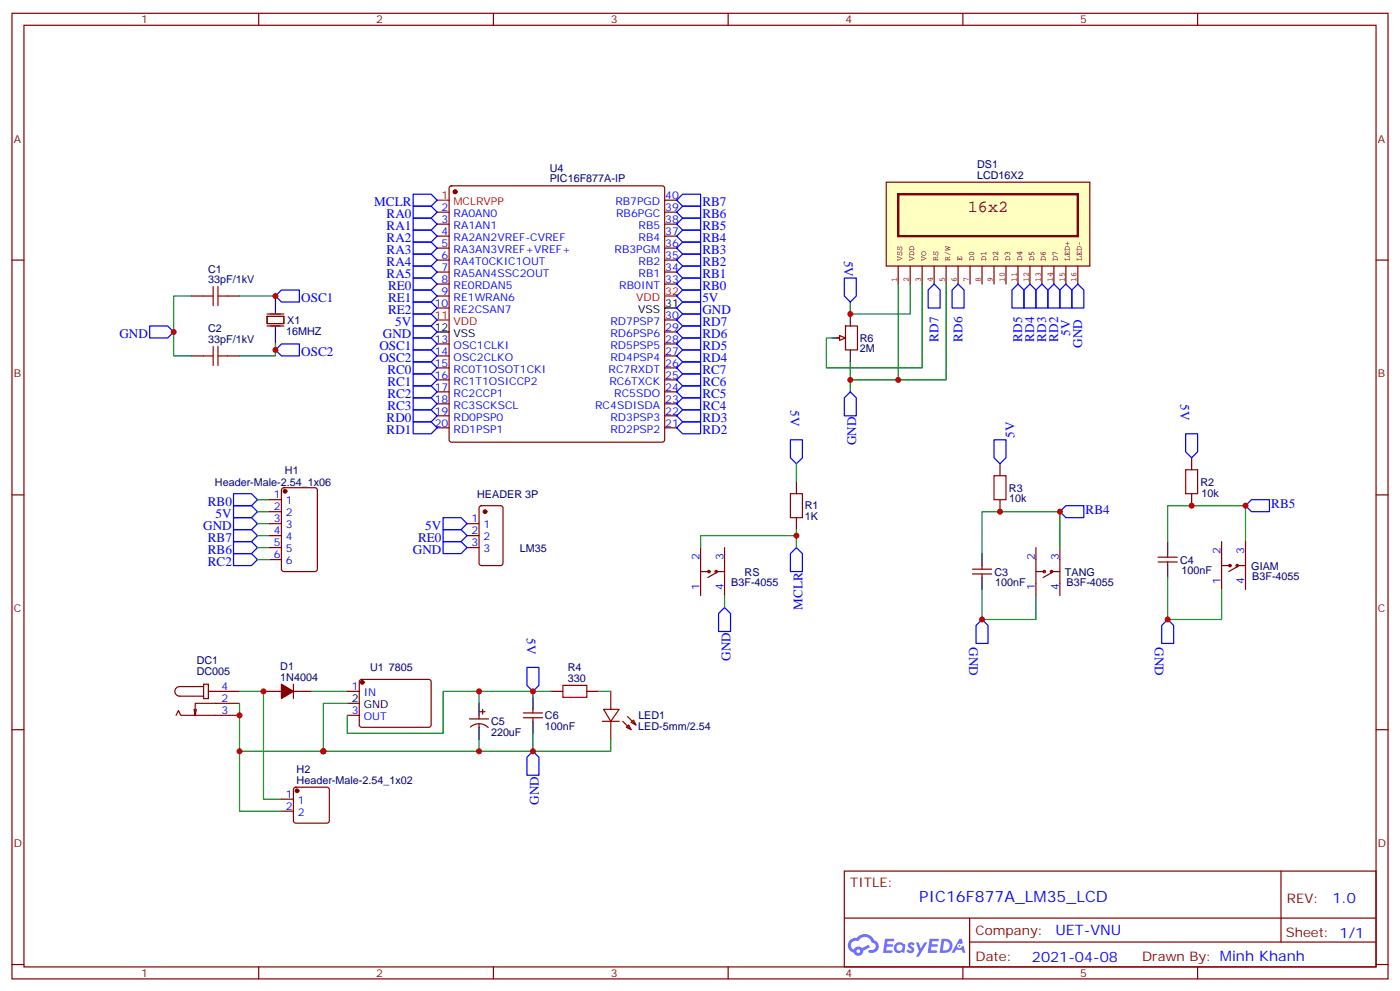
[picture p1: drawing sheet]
<svg xmlns="http://www.w3.org/2000/svg" width="412mm" height="292mm" viewBox="0 0 412 292" stroke-linecap="round" stroke-linejoin="round" font-family="sans-serif">
<g fill="none" stroke="#870000" stroke-width=".35">
<path d="M3.5 3.9h405.4v284.4h-405.4zM7.1 7.4h398.2v277.3h-398.2zM76.2 3.9v3.5M145.3 3.9v3.5M214.5 3.9v3.5M283.6 3.9v3.5M352.8 3.9v3.5M3.5 76.6h3.6M405.3 76.6h3.6M3.5 145.7h3.6M405.3 145.7h3.6M3.5 214.9h3.6"/>
<path d="M405.3 214.9h3.6M248.7 256.5h156.6v28.2h-156.6zM377.3 256.5v20.9M248.7 270.4h156.5M285.6 277.4h119.6M285.6 270.4v14.1M3.5 284h3.6M76.2 284.7v3.6M145.3 284.7v3.6M214.5 284.7v3.6M283.6 284.7v3.6M352.8 284.7v3.6"/>
<path d="M405.3 284h3.6"/>
</g>
<g fill="#5487ff">
<path d="M267.7 277.7a1.22 1.22 0 0 1 1.7 .2l-.4 .6a.47 .47 0 0 0-.3-.4 .47 .47 0 0 0-.5 .2l.1 .2a1.14 1.14 0 0 1 .8 1.8 1.14 1.14 0 0 1-1.9 0l-.2-.2 .5-.6 .7 .5a.29 .29 0 0 0 .3-.3 .29 .29 0 0 0-.2-.3 1.04 1.04 0 0 1-.6-1.7z"/>
<path d="M260.7 276.4h2.4l.3 .2-.2 .5-1.8 .1-.1 .8h1.5l.3 .4-.3 .4h-1.6l-.2 1.1h1.7l.2 .3-.2 .3-2.6 .1z"/>
<path d="M273.8 276.4h2.4l.3 .2-.1 .5-1.8 .1-.2 .8h1.6l.3 .4-.4 .4h-1.6l-.1 1.1h1.7l.2 .3-.2 .3-2.6 .1z"/>
<path d="M282.6 276.4h.7l.3 1.3-.6 .3a.69 .69 0 0 0-1 .3 .69 .69 0 0 0 .4 .9 .69 .69 0 0 0 .9-.6l.5-.2 .6 2.2h-.8l-.2-.9h-1.8l-.5 .9h-.8z"/>
<path d="M269.8 277.5h.8l.6 1.8 1.1-1.8h.9l-2.6 4.2h-.8l.9-1.5z"/>
<path d="M277.4 276.4l-.6 4.2h1.3a2.11 2.11 0 0 0 2.5-2.1 2.11 2.11 0 0 0-2.5-2.1zM278.1 277.2a1.39 1.39 0 0 1 1.7 1.4 1.39 1.39 0 0 1-1.8 1.3h-.3z"/>
<path d="M263.7 278.1a1.54 1.54 0 0 0-.1 2.1 1.54 1.54 0 0 0 2.2 .1l.6 .3 .3-2.3-.2-.3h-.4a1.49 1.49 0 0 0-2.4 .1zM264 279.1a.94 .94 0 0 1 1.8 0 .94 .94 0 0 1-1.8 0z"/>
<path d="M250.4 276.8a2.18 2.18 0 0 0 1.1 3.7 1.44 1.44 0 0 0 1.6 .9 1.44 1.44 0 0 0 1.2-1.4l2-1-.5-.8-1.9 1a1.47 1.47 0 0 0-2.4 .4 1.39 1.39 0 0 1-.7-1.9 1.39 1.39 0 0 1 2-.5 2.12 2.12 0 0 1 2.2-1.3 2.12 2.12 0 0 1 1.9 1.7 1.14 1.14 0 0 1 1.1 1.4 1.14 1.14 0 0 1-1.7 .7 .43 .43 0 0 0-.5 .4 .43 .43 0 0 0 .4 .5 1.98 1.98 0 0 0 2.5-1.2 1.98 1.98 0 0 0-1.2-2.6 3.1 3.1 0 0 0-5.3-.6l-.9 .1zM252.3 280.1a.55 .55 0 0 1 1.1 0 .55 .55 0 0 1-1.1 0z"/>
<circle cx="282.6" cy="278.5" r=".26"/>
</g>
<path d="M261.1 53.7h59.9v24.7h-59.9z" fill="#ffffc2" stroke="#850000" stroke-width=".35"/>
<path d="M264.6 57.2h52.9v12.3h-52.9z" fill="none" stroke="#850000" stroke-width=".71"/>
<g fill="none" stroke="#850000" stroke-width=".35">
<path d="M264.6 78.4v5.2M268.1 78.4v5.2M271.6 78.4v5.2M275.2 78.4v5.2M278.7 78.4v5.2M282.2 78.4v5.2M285.8 78.4v5.2M289.3 78.4v5.2M292.8 78.4v5.2M296.3 78.4v5.2M299.9 78.4v5.2M303.4 78.4v5.2"/>
<path d="M306.9 78.4v5.2M310.4 78.4v5.2M314 78.4v5.2M317.5 78.4v5.2"/>
</g>
<g fill="none" stroke="#008700" stroke-width=".35">
<path d="M56.4 87.2h-5.2v17.6h5.2M70.6 87.2h10.5M278.7 83.6v28.3h-28.2v-5.3M81.1 101.3v3.5h-10.5M234.6 136.6v5.3M75.8 147.1h3.6M75.8 150.7h3.6M75.8 154.2h3.6M75.8 157.7h3.6M234.6 156v5.3M344 159.5v-10.6h22.9v10.6M75.8 161.3h3.6"/>
<path d="M289.3 173.6v8.8h15.9v-7M312.2 161.3v-10.6h-22.9v12.3M344 170.1v12.3h15.8v-8.8M70.6 207.1v14.1h24.6M70.6 203.6h7v31.7h5.3M91.7 203.6h10.6M102.3 207.1h-7.1v14.1M157 215.9v5.3M157 203.6h-26.5v12.3h-28.2v-5.3M162.3 203.6h-5.3v1.8M176.4 203.6h3.5M179.9 217.7v3.5h-84.7"/>
</g>
<g fill="#870000" stroke="#870000" stroke-width=".35">
<path d="M82.9 201.5l3.5 2.1-3.5 2.1z"/>
<circle cx="134.1" cy="56.5" r=".53"/>
<circle cx="106.7" cy="200.9" r=".53"/>
</g>
<g fill="none" stroke="#870000" stroke-width=".35">
<path d="M132.5 54.9l.5-.2h62.1l.5 .2 .2 .5v74.1l-.2 .5-.5 .2h-62.1l-.5-.2-.2-.5v-74.1zM195.8 58.9h3.5M128.8 62.5h3.5M128.8 66h3.5M128.8 69.5h3.5M128.8 73.1h3.5M128.8 76.6h3.5M195.8 62.5h3.5M195.8 66h3.5M195.8 69.5h3.5M195.8 73.1h3.5M195.8 76.6h3.5"/>
<path d="M56.4 87.2h3.6M67 87.2h3.6M78.7 93.2h4.9v2.1h-4.9zM78.7 96h4.9M78.7 92.5h4.9M128.8 80.1h3.5M128.8 83.6h3.5M128.8 87.2h3.5M128.8 90.7h3.5M195.8 80.1h3.5M195.8 83.6h3.5M195.8 97.8h3.5"/>
<path d="M195.8 94.2h3.5M246.6 99.5h1.8M249.1 96h3.5v7h-3.5zM56.4 104.8h3.6M67 104.8h3.6M128.8 101.3h3.5M128.8 104.8h3.5M128.8 108.3h3.5M128.8 111.9h3.5M128.8 115.4h3.5M128.8 118.9h3.5M195.8 101.3h3.5"/>
<path d="M195.8 104.8h3.5M195.8 108.3h3.5M195.8 111.9h3.5M195.8 115.4h3.5M195.8 118.9h3.5M128.8 122.4h3.5M128.8 126h3.5M195.8 122.4h3.5M195.8 126h3.5M294.6 136.6v3.5M351 134.8v3.5M234.6 141.9v3.5"/>
<path d="M234.6 152.4v3.6M294.6 147.1v3.6M351 145.4v3.5M359.8 159.5v14.1M366.9 159.5v14.1M286.5 169h5.6M286.5 167.6h5.6M289.3 166.5v1.1M289.3 169v1.1M305.2 161.3v14.1M305.2 168.3h2.4M309.7 168.7l-2.4 1.4"/>
<path d="M309.7 168.3h2.5M312.2 161.3v14.1M341.1 165.5h5.7M341.1 164.1h5.7M344 163v1.1M344 165.5v1M359.8 166.5h2.5M364.4 166.9l-2.5 1.4M364.4 166.5h2.5M51.9 210.6l.7-1.4 .7 1.4h17.3M57.9 208.9l-.4 1.7M60 201.5h1.4v4.2h-1.4z"/>
<path d="M60 202.2h-7.1a1.41 1.41 0 0 0-1.4 1.4 1.41 1.41 0 0 0 1.4 1.4h7.1M61.4 203.6h9.2M70.6 207.1h-13.1v3.5l-.4-1.7M77.6 203.6h5.3M86.4 203.6h5.3M86.4 201.5v4.2M102.3 203.6h3.5M102.3 210.6h3.5M106.1 200.3l.4-.2h20.1l.4 .7-.1 12.9-.6 .5-20-.1-.5-.6v-12.7zM154.2 209.9h5.6M154.2 211.3h5.6M157 208.9v1"/>
<path d="M157 211.3v1.1M162.3 203.6h3.5M172.9 203.6h3.5M177.4 212.4h5M177.8 208.9h4.6l-2.5 3.5zM179.9 203.6v5.3M179.9 212.4v5.3M183.4 212.4l2.5 2.5M184.5 214.2l.7-.7 .7 1.4zM184.9 211l2.4 2.5M185.9 212.8l.7-.7 .7 1.4z"/>
<circle cx="307.6" cy="168.3" r=".35"/>
<circle cx="309.7" cy="168.3" r=".35"/>
<circle cx="362.3" cy="166.5" r=".35"/>
<circle cx="364.4" cy="166.5" r=".35"/>
</g>
<path d="M128.8 58.9h3.5M128.8 94.2h3.5M195.8 87.2h3.5" fill="none" stroke="#f00" stroke-width=".35"/>
<g fill="none" stroke="#000" stroke-width=".35">
<path d="M81.1 87.2v4.9M81.1 96.3v5M128.8 97.8h3.5M195.8 90.7h3.5M245.2 99.5h3.5M250.5 92.5v3.5M250.5 103v3.6M344 159.5v3.5M289.3 163v3.5M289.3 170.1v3.5M344 166.5v3.6M102.3 207.1h3.5"/>
<path d="M157 205.4v3.5M157 212.4v3.5"/>
</g>
<g fill="none" stroke="#00f" stroke-width=".35">
<path d="M121.7 57.2h5.3l1.8 1.7-1.8 1.8h-5.3zM201.1 57.2h5.3v3.5h-5.3l-1.8-1.8zM121.7 60.7h5.3l1.8 1.8-1.8 1.7h-5.3zM121.7 64.2h5.3l1.8 1.8-1.8 1.8h-5.3zM121.7 67.8h5.3l1.8 1.7-1.8 1.8h-5.3zM121.7 71.3h5.3l1.8 1.8-1.8 1.7h-5.3zM121.7 74.8h5.3l1.8 1.8-1.8 1.8h-5.3zM121.7 78.4h5.3l1.8 1.7-1.8 1.8h-5.3zM201.1 60.7h5.3v3.5h-5.3l-1.8-1.7zM201.1 64.2h5.3v3.6h-5.3l-1.8-1.8zM201.1 67.8h5.3v3.5h-5.3l-1.8-1.8zM201.1 71.3h5.3v3.5h-5.3l-1.8-1.7z"/>
<path d="M201.1 74.8h5.3v3.6h-5.3l-1.8-1.8zM201.1 78.4h5.3v3.5h-5.3l-1.8-1.8zM44.1 96h5.3l1.8 1.8-1.8 1.7h-5.3zM82.9 85.4h5.3v3.5h-5.3l-1.8-1.7zM121.7 81.9h5.3l1.8 1.7-1.8 1.8h-5.3zM121.7 85.4h5.3l1.8 1.8-1.8 1.7h-5.3zM121.7 88.9h5.3l1.8 1.8-1.8 1.8h-5.3zM121.7 92.5h5.3l1.8 1.7-1.8 1.8h-5.3zM121.7 96h5.3l1.8 1.8-1.8 1.7h-5.3zM121.7 99.5h5.3l1.8 1.8-1.8 1.7h-5.3zM201.1 81.9h5.3v3.5h-5.3l-1.8-1.8zM201.1 85.4h5.3v3.5h-5.3l-1.8-1.7z"/>
<path d="M201.1 88.9h5.3v3.6h-5.3l-1.8-1.8zM201.1 92.5h5.3v3.5h-5.3l-1.8-1.8zM201.1 96h5.3v3.5h-5.3l-1.8-1.7zM201.1 99.5h5.3v3.5h-5.3l-1.8-1.7zM275.2 83.6l1.7 1.8v5.3h-3.5v-5.3zM282.2 83.6l1.8 1.8v5.3h-3.5v-5.3zM299.9 83.6l1.7 1.8v5.3h-3.5v-5.3zM303.4 83.6l1.8 1.8v5.3h-3.6v-5.3zM306.9 83.6l1.8 1.8v5.3h-3.5v-5.3zM310.4 83.6l1.8 1.8v5.3h-3.5v-5.3zM314 83.6l1.7 1.8v5.3h-3.5v-5.3zM317.5 83.6l1.8 1.8v5.3h-3.6v-5.3z"/>
<path d="M82.9 101.3h5.3v3.5h-5.3l-1.8-1.8zM121.7 103h5.3l1.8 1.8-1.8 1.8h-5.3zM121.7 106.6h5.3l1.8 1.7-1.8 1.8h-5.3zM121.7 110.1h5.3l1.8 1.8-1.8 1.7h-5.3zM121.7 113.6h5.3l1.8 1.8-1.8 1.8h-5.3zM121.7 117.2h5.3l1.8 1.7-1.8 1.8h-5.3zM199.3 111.9l1.8-1.8h5.3v3.5h-5.3zM201.1 103h5.3v3.6h-5.3l-1.8-1.8zM201.1 106.6h5.3v3.5h-5.3l-1.8-1.8zM201.1 113.6h5.3v3.6h-5.3l-1.8-1.8zM201.1 117.2h5.3v3.5h-5.3l-1.8-1.8zM121.7 120.7h5.3l1.8 1.7-1.8 1.8h-5.3z"/>
<path d="M121.7 124.2h5.3l1.8 1.8-1.8 1.7h-5.3zM201.1 120.7h5.3v3.5h-5.3l-1.8-1.8zM201.1 124.2h5.3v3.5h-5.3l-1.8-1.7zM232.8 129.5h3.6v5.3l-1.8 1.8-1.8-1.8zM292.8 129.5h3.5v5.3l-1.7 1.8-1.8-1.8zM349.2 127.7h3.6v5.3l-1.8 1.8-1.8-1.8zM68.8 145.4h5.3l1.7 1.7-1.7 1.8h-5.3zM68.8 148.9h5.3l1.7 1.8-1.7 1.7h-5.3zM68.8 152.4h5.3l1.7 1.8-1.7 1.8h-5.3zM68.8 156h5.3l1.7 1.7-1.7 1.8h-5.3zM68.8 159.5h5.3l1.7 1.8-1.7 1.7h-5.3zM234.6 161.3l1.8 1.7v5.3h-3.6v-5.3z"/>
<path d="M155.2 196.5h3.5v5.3l-1.7 1.8-1.8-1.8zM287.5 184.2l1.8-1.8 1.7 1.8v5.3h-3.5zM342.2 184.2l1.8-1.8 1.7 1.8v5.3h-3.5zM157 221.2l1.7 1.8v5.3h-3.5v-5.3z"/>
</g>
<path d="M60 87.2h2.8M62.8 84.3v5.7M64.2 87.2h2.8M64.2 84.3v5.7M60 104.8h2.8M62.8 102v5.6M64.2 102v5.6M64.2 104.8h2.8M349.2 138.3h3.6v7.1h-3.6zM232.8 145.4h3.6v7h-3.6zM292.8 140.1h3.5v7h-3.5zM165.8 201.8h7.1v3.6h-7.1z" fill="none" stroke="#a10000" stroke-width=".35"/>
<path d="M247.3 98.8l1.8 .7-1.8 .7z" fill="#f0f0f0" stroke="#870000" stroke-width=".35"/>
<path d="M264.6 83.6v28.3M268.1 83.6v8.9h-17.6v-3.6M271.6 83.6v24.7h-28.2v-8.8h1.8M250.5 111.9v3.5M234.6 157.7h-28.2v3.6M75.8 164.8h3.6M213.4 175.4v3.5M141.1 203.6v3.5M141.1 217.7v3.5M70.6 221.2v17.7h12.3" fill="none" stroke="#008700" stroke-width=".35"/>
<path d="M248.7 81.9h3.5v5.3l-1.7 1.7-1.8-1.7zM250.5 115.4l1.7 1.8v5.2h-3.5v-5.2zM130.5 152.4h5.3l1.8 1.8-1.8 1.8h-5.3zM130.5 156h5.3l1.8 1.7-1.8 1.8h-5.3zM130.5 159.5h5.3l1.8 1.8-1.8 1.7h-5.3zM314 148.9h5.3v3.5h-5.3l-1.8-1.7zM366.9 148.9l1.8-1.8h5.2v3.6h-5.2zM68.8 163h5.3l1.7 1.8-1.7 1.7h-5.3zM213.4 178.9l1.8 1.8v5.2h-3.5v-5.2z" fill="none" stroke="#00f" stroke-width=".35"/>
<g fill="none" stroke="#870000" stroke-width=".35">
<path d="M79.4 154.2h3.5M79.4 157.7h3.5M79.4 147.1h3.5M79.4 150.7h3.5M83.1 143.8l.5-.2h9.2l.6 .4 .1 23.6-.5 .7h-9.4l-.6-.5-.1-23.5zM137.6 154.2h3.5M137.6 157.7h3.5M141.3 149.1l.5-.2h5.7l.6 .4 .1 16.5-.5 .7h-5.9l-.6-.4-.1-16.5zM79.4 161.3h3.5M79.4 164.8h3.5M137.6 161.3h3.5M206.4 161.3v14.1"/>
<path d="M206.4 168.3h2.4M211 168.7l-2.5 1.4M211 168.3h2.4M213.4 161.3v14.1M138.3 211.7h5.6M138.6 214.1a3.8 3.8 0 0 1 5.2 .1M141.1 210.6v1.1M141.1 213.1v1.1M141.5 209.6h1.4M142.2 208.9v1.4M82.9 235.3h3.5M82.9 238.9h3.5"/>
<path d="M86.7 232l.4-.2h9.2l.5 .2 .2 .5v9.2l-.2 .5-.5 .2h-9.2l-.5-.2-.2-.5v-9.2z"/>
<circle cx="208.8" cy="168.3" r=".35"/>
<circle cx="211" cy="168.3" r=".35"/>
</g>
<g fill="#870000" stroke="#870000" stroke-width=".35">
<circle cx="142.9" cy="150.7" r=".53"/>
<circle cx="84" cy="144.7" r=".53"/>
<circle cx="87.5" cy="232.9" r=".53"/>
</g>
<path d="M141.1 207.1v3.5M141.1 214.2v3.5" fill="none" stroke="#000" stroke-width=".35"/>
<g fill="#c00">
<circle cx="81.1" cy="103" r=".88"/>
<circle cx="294.6" cy="150.7" r=".88"/>
<circle cx="81.1" cy="87.2" r=".88"/>
<circle cx="95.3" cy="221.2" r=".88"/>
<circle cx="157" cy="203.6" r=".88"/>
<circle cx="157" cy="221.2" r=".88"/>
<circle cx="289.3" cy="182.4" r=".88"/>
<circle cx="344" cy="182.4" r=".88"/>
<circle cx="351" cy="148.9" r=".88"/>
<circle cx="51.2" cy="97.8" r=".88"/>
<circle cx="250.5" cy="111.9" r=".88"/>
<circle cx="264.6" cy="111.9" r=".88"/>
<circle cx="250.5" cy="92.5" r=".88"/>
<circle cx="312.2" cy="150.7" r=".88"/>
<circle cx="366.9" cy="148.9" r=".88"/>
<circle cx="234.6" cy="157.7" r=".88"/>
<circle cx="70.6" cy="221.2" r=".88"/>
<circle cx="70.6" cy="210.6" r=".88"/>
<circle cx="141.1" cy="203.6" r=".88"/>
<circle cx="141.1" cy="221.2" r=".88"/>
<circle cx="77.6" cy="203.6" r=".88"/>
</g>
<text font-size="4.9" fill="#840000" x="285.1" y="62.5">16x2</text>
<text font-size="4.6" fill="#00f" x="270.8" y="265.5">PIC16F877A_LM35_LCD</text>
<g font-size="4.2" fill="#00f">
<text x="392.5" y="265.8">1.0</text>
<text x="310.9" y="275.3">UET-VNU</text>
<text x="304" y="283.1">2021-04-08</text>
</g>
<g font-size="3.9" fill="#00f">
<text x="110.2" y="60.7">MCLR</text>
<text x="113.9" y="64.2">RA0</text>
<text x="206.9" y="60.7">RB7</text>
<text x="206.9" y="64.2">RB6</text>
<text x="113.9" y="67.8">RA1</text>
<text x="113.9" y="71.3">RA2</text>
<text x="206.9" y="67.8">RB5</text>
<text x="206.9" y="71.3">RB4</text>
<text x="113.9" y="74.8">RA3</text>
<text x="206.9" y="74.8">RB3</text>
<text x="248.7" y="76.7" transform="rotate(90 248.7 76.7)">5V</text>
<text x="113.9" y="78.4">RA4</text>
<text x="113.9" y="81.9">RA5</text>
<text x="206.9" y="78.4">RB2</text>
<text x="206.9" y="81.9">RB1</text>
<text x="88.7" y="88.9">OSC1</text>
<text x="114.3" y="85.4">RE0</text>
<text x="114.3" y="88.9">RE1</text>
<text x="206.9" y="85.4">RB0</text>
<text x="206.9" y="88.9">5V</text>
<text x="114.3" y="92.5">RE2</text>
<text x="116.4" y="96">5V</text>
<text x="206.9" y="92.5">GND</text>
<text x="206.9" y="96">RD7</text>
<text x="35.2" y="99.5">GND</text>
<text x="112.8" y="99.5">GND</text>
<text x="206.9" y="99.5">RD6</text>
<text x="276.4" y="100.6" transform="rotate(-90 276.4 100.6)">RD7</text>
<text x="283.5" y="100.6" transform="rotate(-90 283.5 100.6)">RD6</text>
<text x="301.1" y="100.6" transform="rotate(-90 301.1 100.6)">RD5</text>
<text x="304.7" y="100.6" transform="rotate(-90 304.7 100.6)">RD4</text>
<text x="308.2" y="100.6" transform="rotate(-90 308.2 100.6)">RD3</text>
<text x="311.7" y="100.6" transform="rotate(-90 311.7 100.6)">RD2</text>
<text x="315.2" y="98.8" transform="rotate(-90 315.2 98.8)">5V</text>
<text x="88.7" y="104.8">OSC2</text>
<text x="111.7" y="103">OSC1</text>
<text x="111.7" y="106.6">OSC2</text>
<text x="206.9" y="103">RD5</text>
<text x="206.9" y="106.6">RD4</text>
<text x="318.8" y="102.4" transform="rotate(-90 318.8 102.4)">GND</text>
<text x="114.1" y="110.1">RC0</text>
<text x="114.1" y="113.6">RC1</text>
<text x="206.9" y="110.1">RC7</text>
<text x="206.9" y="113.6">RC6</text>
<text x="114.1" y="117.2">RC2</text>
<text x="206.9" y="117.2">RC5</text>
<text x="347.8" y="119" transform="rotate(90 347.8 119)">5V</text>
<text x="113.9" y="124.2">RD0</text>
<text x="114.1" y="120.7">RC3</text>
<text x="206.9" y="120.7">RC4</text>
<text x="206.9" y="124.2">RD3</text>
<text x="232.8" y="120.8" transform="rotate(90 232.8 120.8)">5V</text>
<text x="113.9" y="127.7">RD1</text>
<text x="206.9" y="127.7">RD2</text>
<text x="252.2" y="131.1" transform="rotate(-90 252.2 131.1)">GND</text>
<text x="298.8" y="129" transform="rotate(-90 298.8 129)">5V</text>
<text x="61.2" y="148.9">RB0</text>
<text x="374.5" y="149.7">RB5</text>
<text x="59.9" y="156">GND</text>
<text x="63.5" y="152.4">5V</text>
<text x="125.3" y="156">5V</text>
<text x="319.8" y="151.5">RB4</text>
<text x="61.2" y="159.5">RB7</text>
<text x="123.1" y="159.5">RE0</text>
<text x="61.2" y="163">RB6</text>
<text x="61.2" y="166.5">RC2</text>
<text x="121.6" y="163">GND</text>
<text x="236.4" y="179.5" transform="rotate(-90 236.4 179.5)">MCLR</text>
<text x="155.2" y="187.9" transform="rotate(90 155.2 187.9)">5V</text>
<text x="285.5" y="190.6" transform="rotate(90 285.5 190.6)">GND</text>
<text x="340.2" y="190.6" transform="rotate(90 340.2 190.6)">GND</text>
<text x="215.2" y="194.6" transform="rotate(-90 215.2 194.6)">GND</text>
<text x="158.7" y="237" transform="rotate(-90 158.7 237)">GND</text>
</g>
<g font-size="3.9" fill="#800">
<text x="250.5" y="261.1">TITLE:</text>
<text x="379.1" y="265.8">REV:</text>
<text x="287.4" y="275.3">Company:</text>
<text x="378.7" y="275.9">Sheet: 1/1</text>
<text x="287.4" y="283">Date:</text>
<text x="336.4" y="283.1">Drawn By: Minh Khanh</text>
</g>
<g font-size="3.2" fill="#800">
<text x="41.6" y="6.9">1</text>
<text x="110.8" y="6.9">2</text>
<text x="179.9" y="6.9">3</text>
<text x="249.1" y="6.9">4</text>
<text x="318.2" y="6.9">5</text>
<text x="4.1" y="42">A</text>
<text x="405.9" y="42">A</text>
<text x="4.1" y="111.2">B</text>
<text x="405.9" y="111.2">B</text>
<text x="4.1" y="180.3">C</text>
<text x="405.9" y="180.3">C</text>
<text x="4.1" y="249.4">D</text>
<text x="405.9" y="249.4">D</text>
<text x="41.6" y="287.7">1</text>
<text x="110.8" y="287.7">2</text>
<text x="179.9" y="287.7">3</text>
<text x="249.1" y="287.7">4</text>
<text x="318.2" y="287.7">5</text>
</g>
<g font-size="3.2" fill="#000080">
<text x="161.9" y="53.7">PIC16F877A-IP</text>
<text x="161.9" y="50.6">U4</text>
<text x="287.8" y="52.6">LCD16X2</text>
<text x="287.8" y="49.4">DS1</text>
<text x="61.3" y="83.3">33pF/1kV</text>
<text x="61.3" y="80.3">C1</text>
<text x="84.6" y="95.5">X1</text>
<text x="61.3" y="100.9">33pF/1kV</text>
<text x="61.3" y="97.9">C2</text>
<text x="84.3" y="98.5">16MHZ</text>
<text x="253.3" y="100.7">R6</text>
<text x="253.3" y="103.8">2M</text>
<text x="63.3" y="143.1">Header-Male-2.54_1x06</text>
<text x="83.9" y="139.5">H1</text>
<text x="353.6" y="143.1">R2</text>
<text x="140.6" y="146.6">HEADER 3P</text>
<text x="297.2" y="144.8">R3</text>
<text x="297.3" y="147.9">10k</text>
<text x="353.9" y="146.2">10k</text>
<text x="237.1" y="153.2">1K</text>
<text x="237.1" y="150">R1</text>
<text x="153.1" y="162.4">LM35</text>
<text x="347.6" y="166">C4</text>
<text x="368.6" y="167.8">GIAM</text>
<text x="215.4" y="172.6">B3F-4055</text>
<text x="219.3" y="169.5">RS</text>
<text x="293" y="169.5">C3</text>
<text x="293.2" y="172.6">100nF</text>
<text x="313.7" y="169.5">TANG</text>
<text x="314.2" y="172.6">B3F-4055</text>
<text x="348" y="169.1">100nF</text>
<text x="368.9" y="170.9">B3F-4055</text>
<text x="58" y="195.5">DC1</text>
<text x="82.6" y="197.3">D1</text>
<text x="109" y="197.7">U1</text>
<text x="114.5" y="197.7">7805</text>
<text x="167.2" y="197.7">R4</text>
<text x="58" y="198.8">DC005</text>
<text x="82.6" y="200.4">1N4004</text>
<text x="167.2" y="200.8">330</text>
<text x="144.6" y="213.5">C5</text>
<text x="160.5" y="214.9">100nF</text>
<text x="160.5" y="211.8">C6</text>
<text x="188" y="214.9">LED-5mm/2.54</text>
<text x="188" y="211.8">LED1</text>
<text x="144.6" y="216.7">220uF</text>
<text x="87.4" y="227.8">H2</text>
<text x="87.4" y="230.8">Header-Male-2.54_1x02</text>
</g>
<g font-size="3.2" fill="#f00">
<text x="130.1" y="58.6">1</text>
<text x="133.6" y="60.4">MCLRVPP</text>
<text x="187.4" y="88.6">VDD</text>
<text x="196" y="86.8">32</text>
<text x="128.1" y="93.9">11</text>
<text x="133.6" y="95.6">VDD</text>
</g>
<g font-size="3.2" fill="#00f">
<text x="196" y="58.6">40</text>
<text x="130.1" y="62.1">2</text>
<text x="130.1" y="65.7">3</text>
<text x="133.6" y="63.9">RA0AN0</text>
<text x="181.3" y="60.4">RB7PGD</text>
<text x="181.5" y="63.9">RB6PGC</text>
<text x="196" y="65.7">38</text>
<text x="196" y="62.1">39</text>
<text x="130.1" y="69.2">4</text>
<text x="133.6" y="67.4">RA1AN1</text>
<text x="133.6" y="70.9">RA2AN2VREF-CVREF</text>
<text x="188.1" y="70.9">RB4</text>
<text x="188.1" y="67.4">RB5</text>
<text x="196" y="69.2">37</text>
<text x="130.1" y="72.7">5</text>
<text x="130.1" y="76.2">6</text>
<text x="133.6" y="74.5">RA3AN3VREF+VREF+</text>
<text x="133.6" y="78">RA4T0CKIC1OUT</text>
<text x="181" y="74.5">RB3PGM</text>
<text x="188.1" y="78">RB2</text>
<text x="196" y="76.2">35</text>
<text x="196" y="72.7">36</text>
<text x="130.1" y="79.8">7</text>
<text x="130.1" y="83.3">8</text>
<text x="133.6" y="81.5">RA5AN4SSC2OUT</text>
<text x="188.1" y="81.5">RB1</text>
<text x="196" y="83.3">33</text>
<text x="196" y="79.8">34</text>
<text x="130.1" y="86.8">9</text>
<text x="133.6" y="85.1">RE0RDAN5</text>
<text x="133.6" y="88.6">RE1WRAN6</text>
<text x="182.4" y="85.1">RB0INT</text>
<text x="128.1" y="90.3">10</text>
<text x="133.6" y="92.1">RE2CSAN7</text>
<text x="179.8" y="95.6">RD7PSP7</text>
<text x="196" y="93.9">30</text>
<text x="128.1" y="100.9">13</text>
<text x="179.8" y="99.2">RD6PSP6</text>
<text x="196" y="100.9">28</text>
<text x="196" y="97.4">29</text>
<text x="128.1" y="104.5">14</text>
<text x="128.1" y="108">15</text>
<text x="133.6" y="102.7">OSC1CLKI</text>
<text x="133.6" y="106.2">OSC2CLKO</text>
<text x="179.8" y="106.2">RD4PSP4</text>
<text x="179.8" y="102.7">RD5PSP5</text>
<text x="196" y="108">26</text>
<text x="196" y="104.5">27</text>
<text x="128.1" y="111.5">16</text>
<text x="133.6" y="109.7">RC0T1OSOT1CKI</text>
<text x="133.6" y="113.3">RC1T1OSICCP2</text>
<text x="179.3" y="109.7">RC7RXDT</text>
<text x="179.5" y="113.3">RC6TXCK</text>
<text x="196" y="111.5">25</text>
<text x="128.1" y="115">17</text>
<text x="128.1" y="118.6">18</text>
<text x="133.6" y="116.8">RC2CCP1</text>
<text x="180.9" y="116.8">RC5SDO</text>
<text x="196" y="118.6">23</text>
<text x="196" y="115">24</text>
<text x="128.1" y="122.1">19</text>
<text x="128.1" y="125.6">20</text>
<text x="133.6" y="120.3">RC3SCKSCL</text>
<text x="133.6" y="123.9">RD0PSP0</text>
<text x="175.3" y="120.3">RC4SDISDA</text>
<text x="179.8" y="123.9">RD3PSP3</text>
<text x="196" y="125.6">21</text>
<text x="196" y="122.1">22</text>
<text x="133.6" y="127.4">RD1PSP1</text>
<text x="179.8" y="127.4">RD2PSP2</text>
<text x="80.7" y="146.8">1</text>
<text x="84.2" y="148.6">1</text>
<text x="80.7" y="150.3">2</text>
<text x="80.7" y="153.8">3</text>
<text x="84.2" y="152.1">2</text>
<text x="84.2" y="155.6">3</text>
<text x="138.9" y="153.8">1</text>
<text x="142.4" y="155.6">1</text>
<text x="80.7" y="157.4">4</text>
<text x="80.7" y="160.9">5</text>
<text x="84.2" y="159.1">4</text>
<text x="138.9" y="157.4">2</text>
<text x="138.9" y="160.9">3</text>
<text x="142.4" y="159.1">2</text>
<text x="80.7" y="164.4">6</text>
<text x="84.2" y="162.7">5</text>
<text x="84.2" y="166.2">6</text>
<text x="142.4" y="162.7">3</text>
<text x="206" y="164.8" transform="rotate(-90 206 164.8)">2</text>
<text x="213.1" y="164.8" transform="rotate(-90 213.1 164.8)">3</text>
<text x="304.8" y="164.8" transform="rotate(-90 304.8 164.8)">2</text>
<text x="311.9" y="164.8" transform="rotate(-90 311.9 164.8)">3</text>
<text x="359.5" y="163" transform="rotate(-90 359.5 163)">2</text>
<text x="366.5" y="163" transform="rotate(-90 366.5 163)">3</text>
<text x="206" y="173.9" transform="rotate(-90 206 173.9)">1</text>
<text x="213.1" y="173.9" transform="rotate(-90 213.1 173.9)">4</text>
<text x="304.8" y="173.9" transform="rotate(-90 304.8 173.9)">1</text>
<text x="311.9" y="173.9" transform="rotate(-90 311.9 173.9)">4</text>
<text x="359.5" y="172.1" transform="rotate(-90 359.5 172.1)">1</text>
<text x="366.5" y="172.1" transform="rotate(-90 366.5 172.1)">4</text>
<text x="65.3" y="203.2">4</text>
<text x="103.6" y="203.2">1</text>
<text x="65.3" y="206.8">2</text>
<text x="107.1" y="205">IN</text>
<text x="65.3" y="210.3">3</text>
<text x="103.6" y="210.3">3</text>
<text x="107.1" y="212.1">OUT</text>
<text x="84.2" y="235">1</text>
<text x="84.2" y="238.5">2</text>
<text x="87.7" y="236.7">1</text>
<text x="87.7" y="240.3">2</text>
</g>
<g font-size="3.2">
<text x="188" y="92.1">VSS</text>
<text x="196" y="90.3">31</text>
<text x="128.1" y="97.4">12</text>
<text x="133.6" y="99.2">VSS</text>
<text x="103.6" y="206.8">2</text>
<text x="107.1" y="208.5">GND</text>
</g>
<g font-size="2.5" fill="#840000">
<text x="265.8" y="76.9" transform="rotate(-90 265.8 76.9)">VSS</text>
<text x="269.3" y="76.9" transform="rotate(-90 269.3 76.9)">VDD</text>
<text x="272.8" y="76.9" transform="rotate(-90 272.8 76.9)">VO</text>
<text x="276.4" y="76.9" transform="rotate(-90 276.4 76.9)">RS</text>
<text x="279.9" y="76.9" transform="rotate(-90 279.9 76.9)">R/W</text>
<text x="283.4" y="76.9" transform="rotate(-90 283.4 76.9)">E</text>
<text x="286.9" y="76.9" transform="rotate(-90 286.9 76.9)">D0</text>
<text x="290.5" y="76.9" transform="rotate(-90 290.5 76.9)">D1</text>
<text x="294" y="76.9" transform="rotate(-90 294 76.9)">D2</text>
<text x="297.5" y="76.9" transform="rotate(-90 297.5 76.9)">D3</text>
<text x="301.1" y="76.9" transform="rotate(-90 301.1 76.9)">D4</text>
<text x="304.6" y="76.9" transform="rotate(-90 304.6 76.9)">D5</text>
<text x="308.1" y="76.9" transform="rotate(-90 308.1 76.9)">D6</text>
<text x="311.6" y="76.9" transform="rotate(-90 311.6 76.9)">D7</text>
<text x="315.2" y="76.9" transform="rotate(-90 315.2 76.9)">LED+</text>
<text x="318.7" y="76.9" transform="rotate(-90 318.7 76.9)">LED-</text>
<text x="264.2" y="83.1" transform="rotate(-90 264.2 83.1)">1</text>
<text x="267.8" y="83.1" transform="rotate(-90 267.8 83.1)">2</text>
<text x="271.3" y="83.1" transform="rotate(-90 271.3 83.1)">3</text>
<text x="274.8" y="83.1" transform="rotate(-90 274.8 83.1)">4</text>
<text x="278.3" y="83.1" transform="rotate(-90 278.3 83.1)">5</text>
<text x="281.9" y="83.1" transform="rotate(-90 281.9 83.1)">6</text>
<text x="285.4" y="83.1" transform="rotate(-90 285.4 83.1)">7</text>
<text x="288.9" y="83.1" transform="rotate(-90 288.9 83.1)">8</text>
<text x="292.5" y="83.1" transform="rotate(-90 292.5 83.1)">9</text>
<text x="296" y="83.1" transform="rotate(-90 296 83.1)">10</text>
<text x="299.5" y="83.1" transform="rotate(-90 299.5 83.1)">11</text>
<text x="303" y="83.1" transform="rotate(-90 303 83.1)">12</text>
<text x="306.6" y="83.1" transform="rotate(-90 306.6 83.1)">13</text>
<text x="310.1" y="83.1" transform="rotate(-90 310.1 83.1)">14</text>
<text x="313.6" y="83.1" transform="rotate(-90 313.6 83.1)">15</text>
<text x="317.1" y="83.1" transform="rotate(-90 317.1 83.1)">16</text>
</g>
</svg>
